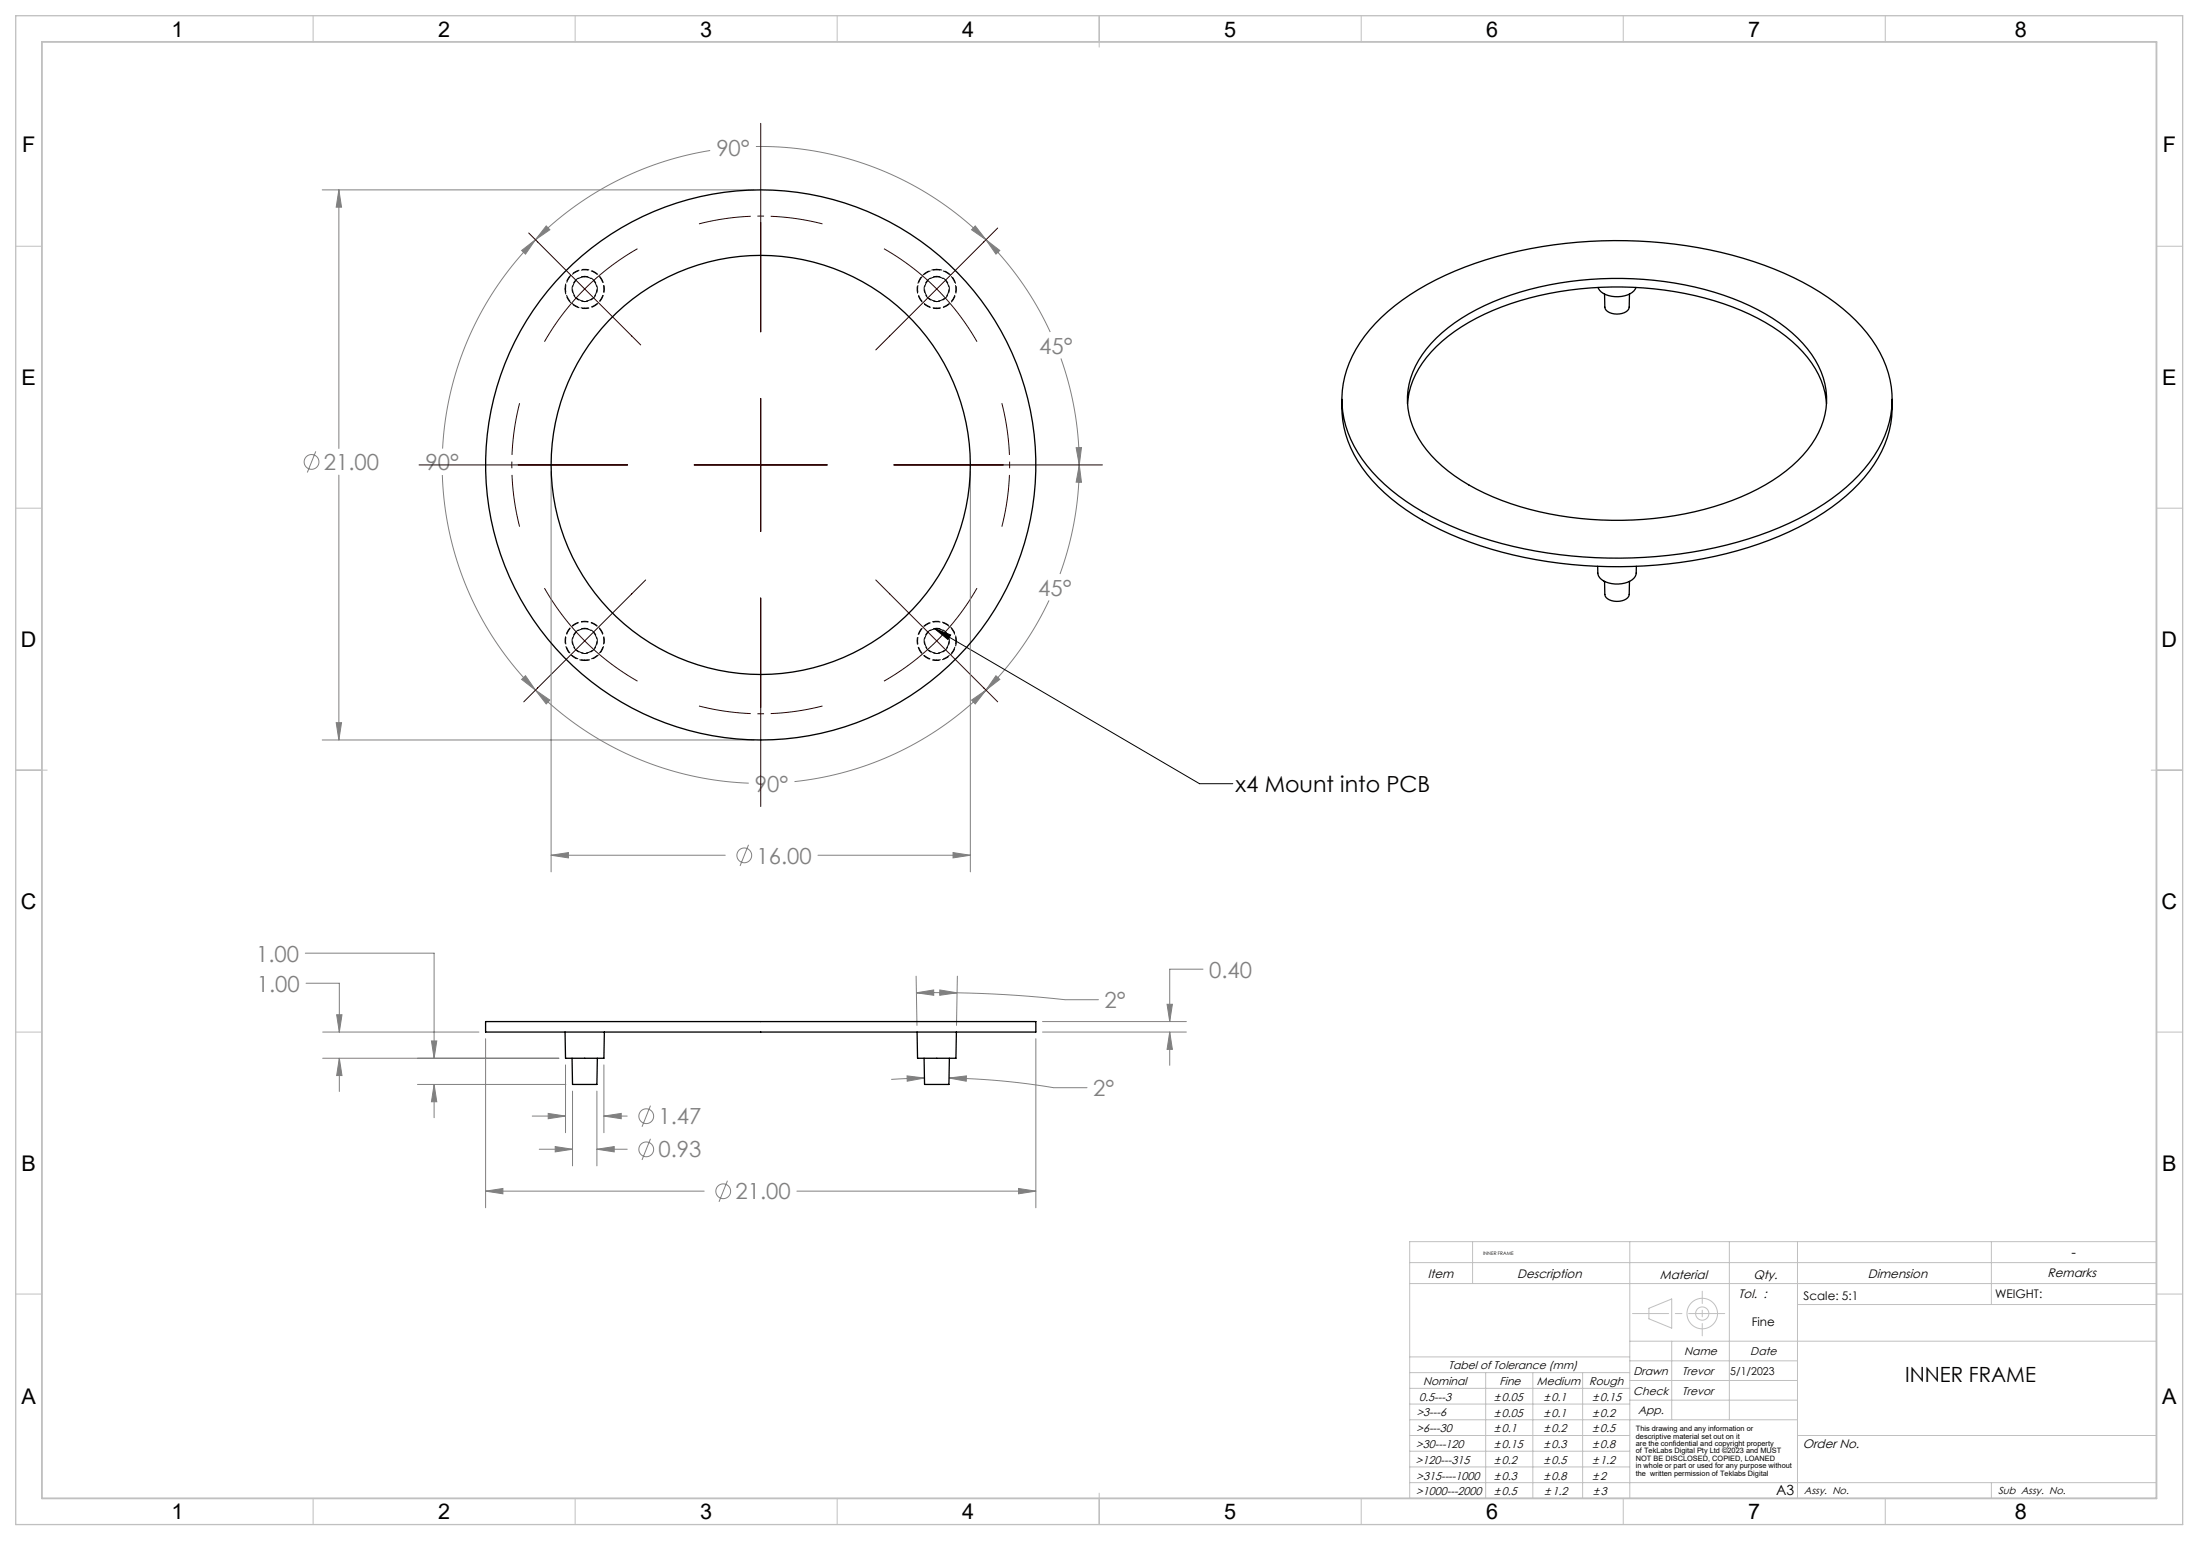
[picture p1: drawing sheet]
<svg xmlns="http://www.w3.org/2000/svg" width="420mm" height="297mm" viewBox="0 0 420 297" stroke-linecap="round" stroke-linejoin="round" font-family="sans-serif">
<g fill="none" stroke="#808080" stroke-width=".19">
<path d="M61.5 36.2h82.4M64.7 36.2l.5 3.3h-1zM64.7 36.2v49.4M135.5 28.7a60.8 60.8 0 0 0-33.3 17.1M144.2 28a60.8 60.8 0 0 1 43.9 17.8M99.5 47.8l2.7-2-1.9 2.7zM102.2 45.8a60.8 60.8 0 0 0-17.7 39.8M104.2 43.1l.7 .8-2.7 1.9zM186.1 43.1l2 2.7-2.7-1.9zM188.1 45.8l2.7 2-.8 .7zM188.1 45.8a60.8 60.8 0 0 1 12.3 17.6M202.5 68.4a60.8 60.8 0 0 1 3.5 20.3"/>
<path d="M60.3 86.2l-1.7 4M64.7 90.7v50.5M84.4 90.7a60.8 60.8 0 0 0 17.8 41M105.2 90v76.4M185.2 90v76.4M205.4 85.5l1-.1-.4 3.3zM206 88.7l.4 3.4-1-.1zM206 88.7a60.8 60.8 0 0 1-3.7 20.9M200.2 114.6a60.8 60.8 0 0 1-12.1 17.1M64.2 137.9h1l-.5 3.3zM99.5 129.7l.8-.7 1.9 2.7zM102.2 131.7l2.7 1.9-.7 .8z"/>
<path d="M102.2 131.7a60.8 60.8 0 0 0 40.7 17.8M185.4 133.6l2.7-1.9-2 2.7zM188.1 131.7a60.8 60.8 0 0 1-36.5 17.5M190 129l.8 .7-2.7 2zM61.5 141.2h82.4M105.2 163.2l3.3-.5v1.1zM105.2 163.2h33.2M142.8 161.3l-1.6 4M156.1 163.2h29.1M181.9 162.7l3.3 .5-3.3 .6zM58.3 181.9h24.5v20.1M58.4 187.7h6.4v9.3"/>
<path d="M61.6 197h29.8M64.2 193.7h1.1l-.5 3.3zM82.3 198.7h1l-.5 3.3zM92.7 198.3v32.2M174.8 186.3l.2 9.4M174.9 189.5l3.3-.5v1zM174.9 189.5h7.7M179.3 189l3.3 .5-3.3 .5zM182.6 189.5a222.4 222.4 0 0 1 20.7 1.3h6.3M182.7 186.3l-.2 9.4M197.7 198.3v32.2M198.9 197h27.5"/>
<path d="M198.9 195h27.5M222.7 191.7h1l-.5 3.3zM223.2 197l.5 3.3h-1zM223.2 197v6.3M229.6 185h-6.4v10M61.6 202h45M64.8 202l.5 3.3h-1.1zM64.8 202v6.3M79.7 207h28.3M82.8 207l.5 3.3h-1zM82.8 207v6.3M101.6 213h6.3"/>
<path d="M102.9 219.4h6.3M104.6 212.5l3.3 .5-3.3 .5zM105.9 218.9l3.3 .5-3.3 .5zM107.9 203.3v12.9M109.2 208.3v14.2M113.9 219.4l3.3-.5v1zM113.9 208.3v14.2M113.9 219.4h5.8M115.2 213l3.3-.5v1zM115.2 203.3v12.9M115.2 213h4.5M124.1 217.4l-1.6 4"/>
<path d="M124.1 211l-1.6 4.1M173.1 205.4l3.3 .4-3.3 .6zM176.4 205.8l-6.3 .2M181.1 205.8l3.3-.4v1zM181.1 205.8a134.5 134.5 0 0 1 20 1.8h6.3M92.7 227.4l3.3-.5v1zM92.7 227.4h41.7M138.8 225.4l-1.6 4M152.1 227.4h45.6M194.4 226.9l3.3 .5-3.3 .5z"/>
<circle cx="59.5" cy="88.2" r="1.41"/>
<circle cx="142" cy="163.3" r="1.41"/>
<circle cx="123.3" cy="219.4" r="1.41"/>
<circle cx="123.3" cy="213.1" r="1.41"/>
<circle cx="138" cy="227.4" r="1.41"/>
</g>
<path d="M178.3 120l3.1 1.2-.5 .9zM178.3 120l50.6 29.6h6.3" fill="none" stroke="#010000" stroke-width=".19"/>
<path d="M156.9 42.7a47.5 47.5 0 0 0-23.5 0M99.1 77a47.5 47.5 0 0 0 0 23.5M191.2 100.5a47.5 47.5 0 0 0 0-23.5M133.4 134.8a47.5 47.5 0 0 0 23.5 0" fill="none" stroke="#300000" stroke-width=".19" stroke-dasharray="15.2 1.3 1.3 1.3" stroke-dashoffset="5.2" stroke-linecap="butt"/>
<g fill="none" stroke="#300000" stroke-width=".19">
<path d="M145.2 23.5v39.8M100.9 44.5l21.4 21.3M121.6 47.5a47.5 47.5 0 0 0-17.7 17.7M168.7 47.5a47.5 47.5 0 0 1 17.7 17.7M190.4 43.5l-23.3 23.3M145.2 76v25.4M80 88.7h39.8M132.5 88.7h25.4M170.6 88.7h39.8M103.9 112.3a47.5 47.5 0 0 0 17.7 17.7M123.2 110.7l-23.3 23.3M145.2 114.1v39.8"/>
<path d="M167.1 110.7l23.3 23.3M186.4 112.3a47.5 47.5 0 0 1-17.7 17.7"/>
</g>
<g fill="none" stroke="#c0c0c0" stroke-width=".19">
<path d="M59.7 3v5M109.8 3v5M159.8 3v5M209.7 3v6M259.7 3v5M309.8 3v5M359.8 3v5M3 47h5M411.5 47h5M3 97h5M411.5 97h5M3 147h6"/>
<path d="M410.5 147h6M3 197h5M411.5 197h5M269 237h142.5v49h-142.5zM281 237v8M311 237v49M330 237v34M343 237v49M380 237v12M3 247h5M269 259h42M269 245h142.5"/>
<path d="M269 241h142.5M311 256h100.5M311 259.8h32M314.7 249.7l4.3-1.8v5.6l-4.3-1.8zM319 256v15M343 249h68.5M411.5 247h5M269 274h42M269 277h42M269 271h74M269 268h42M269 265h42"/>
<path d="M269 262h42M283.5 262v24M292.5 262v24M302 262v24M311 267.3h32M311 263.5h32M343 274h68.5M59.7 286v5M109.8 286v5M159.8 286v5M209.7 285v6M259.7 286v5"/>
<path d="M269 280h42M269 283h142.5M309.8 286v5M359.8 286v5M380 283v3"/>
<circle cx="324.8" cy="250.7" r="1.26"/>
<circle cx="324.8" cy="250.7" r="2.92"/>
</g>
<path d="M324.8 246.5v8.5" fill="none" stroke="#c0c0c0" stroke-width=".19" stroke-dasharray="15.2 1.3 1.3 1.3" stroke-dashoffset="12.9"/>
<path d="M311.5 250.7h17.6" fill="none" stroke="#c0c0c0" stroke-width=".19" stroke-dasharray="15.2 1.3 1.3 1.3" stroke-dashoffset="8.3"/>
<path d="M3 3h413.5v288h-413.5z" fill="none" stroke="#c0c0c0" stroke-width=".25"/>
<path d="M8 8h403.5v278h-403.5z" fill="none" stroke="#c0c0c0" stroke-width=".35"/>
<path d="M178.3 120l3.1 1.2-.5 .9z" fill="#010000"/>
<path d="M113.9 219.4l3.3-.5v1zM105.9 218.9l3.3 .5-3.3 .5zM194.4 226.9l3.3 .5-3.3 .5zM92.7 227.4l3.3-.5v1zM64.8 202l.5 3.3h-1.1zM64.2 193.7h1.1l-.5 3.3zM82.8 207l.5 3.3h-1zM82.3 198.7h1l-.5 3.3zM115.2 213l3.3-.5v1zM104.6 212.5l3.3 .5-3.3 .5zM181.1 205.8l3.3-.4v1zM173.1 205.4l3.3 .4-3.3 .6zM179.3 189l3.3 .5-3.3 .5zM174.9 189.5l3.3-.5v1zM223.2 197l.5 3.3h-1zM222.7 191.7h1l-.5 3.3zM190 129l.8 .7-2.7 2zM206 88.7l.4 3.4-1-.1zM205.4 85.5l1-.1-.4 3.3zM188.1 45.8l2.7 2-.8 .7zM186.1 43.1l2 2.7-2.7-1.9zM104.2 43.1l.7 .8-2.7 1.9zM99.5 47.8l2.7-2-1.9 2.7zM99.5 129.7l.8-.7 1.9 2.7zM102.2 131.7l2.7 1.9-.7 .8zM185.4 133.6l2.7-1.9-2 2.7zM64.7 36.2l.5 3.3h-1zM64.2 137.9h1l-.5 3.3zM105.2 163.2l3.3-.5v1.1zM181.9 162.7l3.3 .5-3.3 .6z" fill="#808080"/>
<g fill="none" stroke="#000" stroke-width=".25">
<path d="M304.9 54.9a3.4 3.4 0 0 0 3.3 1.7 4.3 4.3 0 0 0 3.8-1.4l.2-.3M306.2 56.1v2.5a1.95 1.95 0 0 0 2.3 1.4 2.04 2.04 0 0 0 2.4-1.4v-2.5M256.1 76.2a20.8 20.8 0 0 0 5.8 15.5 45.9 45.9 0 0 0 18.6 11.8 86.1 86.1 0 0 0 57.1-.4 44.3 44.3 0 0 0 18.2-12 20.5 20.5 0 0 0 5.3-14.9M263.6 60.6a51.7 51.7 0 0 1 22-11.6 86.3 86.3 0 0 1 53 2.4 42.8 42.8 0 0 1 17.7 12.2 19 19 0 0 1 3.4 19.6 30.8 30.8 0 0 1-13.2 14 72.6 72.6 0 0 1-32.7 9.2 81 81 0 0 1-38.9-6.9 37.1 37.1 0 0 1-15.8-13.1 18.8 18.8 0 0 1 1.3-22.2zM268.6 77a17.3 17.3 0 0 1 6.6-11.8 43.8 43.8 0 0 1 20.4-9.2 65.3 65.3 0 0 1 36.6 3.3 29.4 29.4 0 0 1 14.2 11.1 14.8 14.8 0 0 1 2.1 6.6M274.1 64.5a40.1 40.1 0 0 1 17.8-9.3 65.5 65.5 0 0 1 40.3 2.4 29.4 29.4 0 0 1 14.2 11.2 14.3 14.3 0 0 1-1.5 17.1 34.5 34.5 0 0 1-16 10.2 65.4 65.4 0 0 1-44-1.3 29.4 29.4 0 0 1-14.2-11.1 14.4 14.4 0 0 1 1.5-17.1zM304.9 108.1a2.49 2.49 0 0 0 2.1 3.2 4.8 4.8 0 0 0 5-1.3l.2-.6 .1-1.3M306.2 111v2.5a1.95 1.95 0 0 0 2.3 1.3 2.04 2.04 0 0 0 2.4-1.3v-2.5M92.7 195h105v2h-105zM107.8 197l.1 5h7.3l.1-5M175 197l.1 5h7.3l.1-5M109.2 202v5h4.7l.1-5"/>
<path d="M176.3 202l.1 5h4.7l.1-5"/>
<circle cx="145.2" cy="88.7" r="52.5"/>
<circle cx="145.2" cy="88.7" r="40"/>
</g>
<path d="M107.8 55.2a3.8 3.8 0 0 0 5.5 3.3 3.8 3.8 0 0 0 .5-6.4 3.8 3.8 0 0 0-5.9 2.4l-.1 .7M178.8 51.4a3.8 3.8 0 0 0-3.4 5.4 3.8 3.8 0 0 0 6.4 .6 3.8 3.8 0 0 0-2.4-5.9l-.6-.1M111.6 126.1a3.8 3.8 0 0 0 3.3-5.5 3.8 3.8 0 0 0-6.3-.5 3.8 3.8 0 0 0 2.4 5.9l.6 .1M182.5 122.3a3.8 3.8 0 0 0-5.4-3.3 3.8 3.8 0 0 0-.6 6.4 3.8 3.8 0 0 0 5.9-2.5l.1-.6" fill="none" stroke="#000" stroke-width=".19" stroke-dasharray="1.3 .6" stroke-dashoffset=".3"/>
<path d="M111.6 58.8a3.7 3.7 0 0 0 3.2-5.3 3.7 3.7 0 0 0-6.2-.5 3.7 3.7 0 0 0 2.4 5.8h.6M178.8 58.8a3.7 3.7 0 0 0 3.2-5.3 3.7 3.7 0 0 0-6.2-.5 3.7 3.7 0 0 0 2.3 5.8h.7M111.6 126a3.7 3.7 0 0 0 3.2-5.3 3.7 3.7 0 0 0-6.2-.5 3.7 3.7 0 0 0 2.4 5.7l.6 .1M178.8 126a3.7 3.7 0 0 0 3.2-5.3 3.7 3.7 0 0 0-6.2-.5 3.7 3.7 0 0 0 2.3 5.7l.7 .1" fill="none" stroke="#000" stroke-width=".19" stroke-dasharray="1.3 .6" stroke-dashoffset=".6"/>
<path d="M111.6 57.6a2.41 2.41 0 0 1-2.2-3.5 2.41 2.41 0 0 1 4.1-.4 2.41 2.41 0 0 1-1.4 3.8l-.5 .1M178.8 57.6a2.41 2.41 0 0 1-2.2-3.5 2.41 2.41 0 0 1 4.1-.4 2.41 2.41 0 0 1-1.4 3.8l-.5 .1M111.6 124.7a2.41 2.41 0 0 1-2.2-3.4 2.41 2.41 0 0 1 4.1-.5 2.41 2.41 0 0 1-1.4 3.9h-.5M178.8 124.7a2.41 2.41 0 0 1-2.2-3.4 2.41 2.41 0 0 1 4.1-.5 2.41 2.41 0 0 1-1.4 3.9h-.5" fill="none" stroke="#000" stroke-width=".19" stroke-dasharray="1.3 .6" stroke-dashoffset=".7"/>
<path d="M111.6 52.8a2.33 2.33 0 0 1 2.1 3.4 2.33 2.33 0 0 1-4 .4 2.33 2.33 0 0 1 1.4-3.7l.5-.1M178.8 52.8a2.33 2.33 0 0 1 2 3.4 2.33 2.33 0 0 1-3.9 .4 2.33 2.33 0 0 1 1.4-3.7l.5-.1M111.6 120a2.33 2.33 0 0 1 2.1 3.3 2.33 2.33 0 0 1-4 .5 2.33 2.33 0 0 1 1.4-3.7l.5-.1M178.8 120a2.33 2.33 0 0 1 2 3.3 2.33 2.33 0 0 1-3.9 .5 2.33 2.33 0 0 1 1.4-3.7l.5-.1" fill="none" stroke="#000" stroke-width=".19" stroke-dasharray="1.3 .6"/>
<g font-size="4.2" fill="#808080">
<text x="136.7" y="29.8">90°</text>
<text x="198.3" y="67.5">45°</text>
<text x="61.8" y="89.7">21.00</text>
<text x="81.2" y="89.7">90°</text>
<text x="198.1" y="113.7">45°</text>
<text x="144" y="151.1">90°</text>
<text x="144.4" y="164.8">16.00</text>
<text x="48.9" y="183.5">1.00</text>
<text x="49" y="189.3">1.00</text>
<text x="230.7" y="186.6">0.40</text>
<text x="210.8" y="192.4">2°</text>
<text x="208.6" y="209.2">2°</text>
<text x="125.6" y="214.6">1.47</text>
<text x="125.6" y="220.9">0.93</text>
<text x="140.3" y="228.9">21.00</text>
</g>
<text font-size="4.2" fill="#010000" x="235.8" y="151.2">x4 Mount into PCB</text>
<g font-size="4.1" fill="#010000">
<text x="32.7" y="7">1</text>
<text x="83.6" y="7">2</text>
<text x="133.6" y="7">3</text>
<text x="183.6" y="7">4</text>
<text x="233.6" y="7">5</text>
<text x="283.6" y="7">6</text>
<text x="333.6" y="7">7</text>
<text x="384.5" y="7">8</text>
<text x="4.2" y="29">F</text>
<text x="412.7" y="29">F</text>
<text x="4.1" y="73.5">E</text>
<text x="412.6" y="73.5">E</text>
<text x="4" y="123.5">D</text>
<text x="412.5" y="123.5">D</text>
<text x="4" y="173.5">C</text>
<text x="412.5" y="173.5">C</text>
<text x="4.1" y="223.5">B</text>
<text x="412.6" y="223.5">B</text>
<text x="4.1" y="268">A</text>
<text x="412.6" y="268">A</text>
<text x="32.7" y="290">1</text>
<text x="83.6" y="290">2</text>
<text x="133.6" y="290">3</text>
<text x="183.6" y="290">4</text>
<text x="233.6" y="290">5</text>
<text x="283.6" y="290">6</text>
<text x="333.6" y="290">7</text>
<text x="384.5" y="290">8</text>
</g>
<text font-size="4" fill="#010000" x="363.5" y="263.8">INNER FRAME</text>
<g font-size="2.7" fill="#010000">
<text x="395.3" y="240">-</text>
<text x="338.9" y="285.3">A3</text>
</g>
<g font-size="2.3" fill="#010000">
<text x="272.5" y="243.9">Item</text>
<text x="289.5" y="244">Description</text>
<text x="316.7" y="244.1">Material</text>
<text x="334.6" y="244.1">Qty.</text>
<text x="356.4" y="243.9">Dimension</text>
<text x="390.7" y="243.8">Remarks</text>
<text x="331.8" y="247.8">Tol. :</text>
<text x="344.2" y="248.1">Scale: 5:1</text>
<text x="380.7" y="247.8">WEIGHT:</text>
<text x="334.3" y="253.2">Fine</text>
<text x="344" y="276.4">Order No.</text>
</g>
<g font-size="2.1" fill="#010000">
<text x="276.4" y="261.4">Tabel of Tolerance (mm)</text>
<text x="311.7" y="262.5">Drawn</text>
<text x="321" y="262.5">Trevor</text>
<text x="321.4" y="258.7">Name</text>
<text x="330.2" y="262.4">5/1/2023</text>
<text x="334" y="258.7">Date</text>
<text x="270.8" y="267.5">0.5---3</text>
<text x="271.6" y="264.4">Nominal</text>
<text x="285.1" y="267.4">±0.05</text>
<text x="286.2" y="264.3">Fine</text>
<text x="293.3" y="264.4">Medium</text>
<text x="294.6" y="267.4">±0.1</text>
<text x="303.3" y="264.4">Rough</text>
<text x="303.9" y="267.4">±0.15</text>
<text x="311.7" y="266.2">Check</text>
<text x="312.6" y="270">App.</text>
<text x="321" y="266.3">Trevor</text>
<text x="270.3" y="273.4">&gt;6---30</text>
<text x="270.3" y="270.3">&gt;3---6</text>
<text x="285.1" y="273.4">±0.1</text>
<text x="285.1" y="270.4">±0.05</text>
<text x="294.6" y="273.4">±0.2</text>
<text x="294.6" y="270.4">±0.1</text>
<text x="303.9" y="273.4">±0.5</text>
<text x="303.9" y="270.4">±0.2</text>
<text x="270.2" y="279.4">&gt;120---315</text>
<text x="270.3" y="276.4">&gt;30---120</text>
<text x="285.1" y="276.4">±0.15</text>
<text x="285.1" y="279.4">±0.2</text>
<text x="294.6" y="279.4">±0.5</text>
<text x="294.6" y="276.4">±0.3</text>
<text x="303.9" y="279.4">±1.2</text>
<text x="303.9" y="276.4">±0.8</text>
<text x="270.3" y="285.3">&gt;1000---2000</text>
<text x="270.3" y="282.5">&gt;315----1000</text>
<text x="285.1" y="282.4">±0.3</text>
<text x="285.1" y="285.4">±0.5</text>
<text x="294.6" y="282.4">±0.8</text>
<text x="294.7" y="285.3">±1.2</text>
<text x="303.9" y="282.4">±2</text>
<text x="304" y="285.3">±3</text>
</g>
<g font-size="1.9" fill="#010000">
<text x="344.3" y="285.1">Assy. No.</text>
<text x="381.3" y="285.1">Sub Assy. No.</text>
</g>
<g font-size="1.4" fill="#010000">
<text x="312.2" y="273.2">This drawing and any information or</text>
<text x="312.2" y="274.6">descriptive material set out on it</text>
<text x="312.2" y="276">are the confidential and copyright property</text>
<text x="312.2" y="277.4">of TekLabs Digital Pty Ltd ©2023 and MUST</text>
<text x="312.2" y="278.8">NOT BE DISCLOSED, COPIED, LOANED</text>
<text x="312.2" y="280.2">in whole or part or used for any purpose without</text>
<text x="312.2" y="281.6">the written permission of Teklabs Digital</text>
</g>
<text font-size=".9" fill="#010000" x="283" y="239.6">INNER FRAME</text>
</svg>
